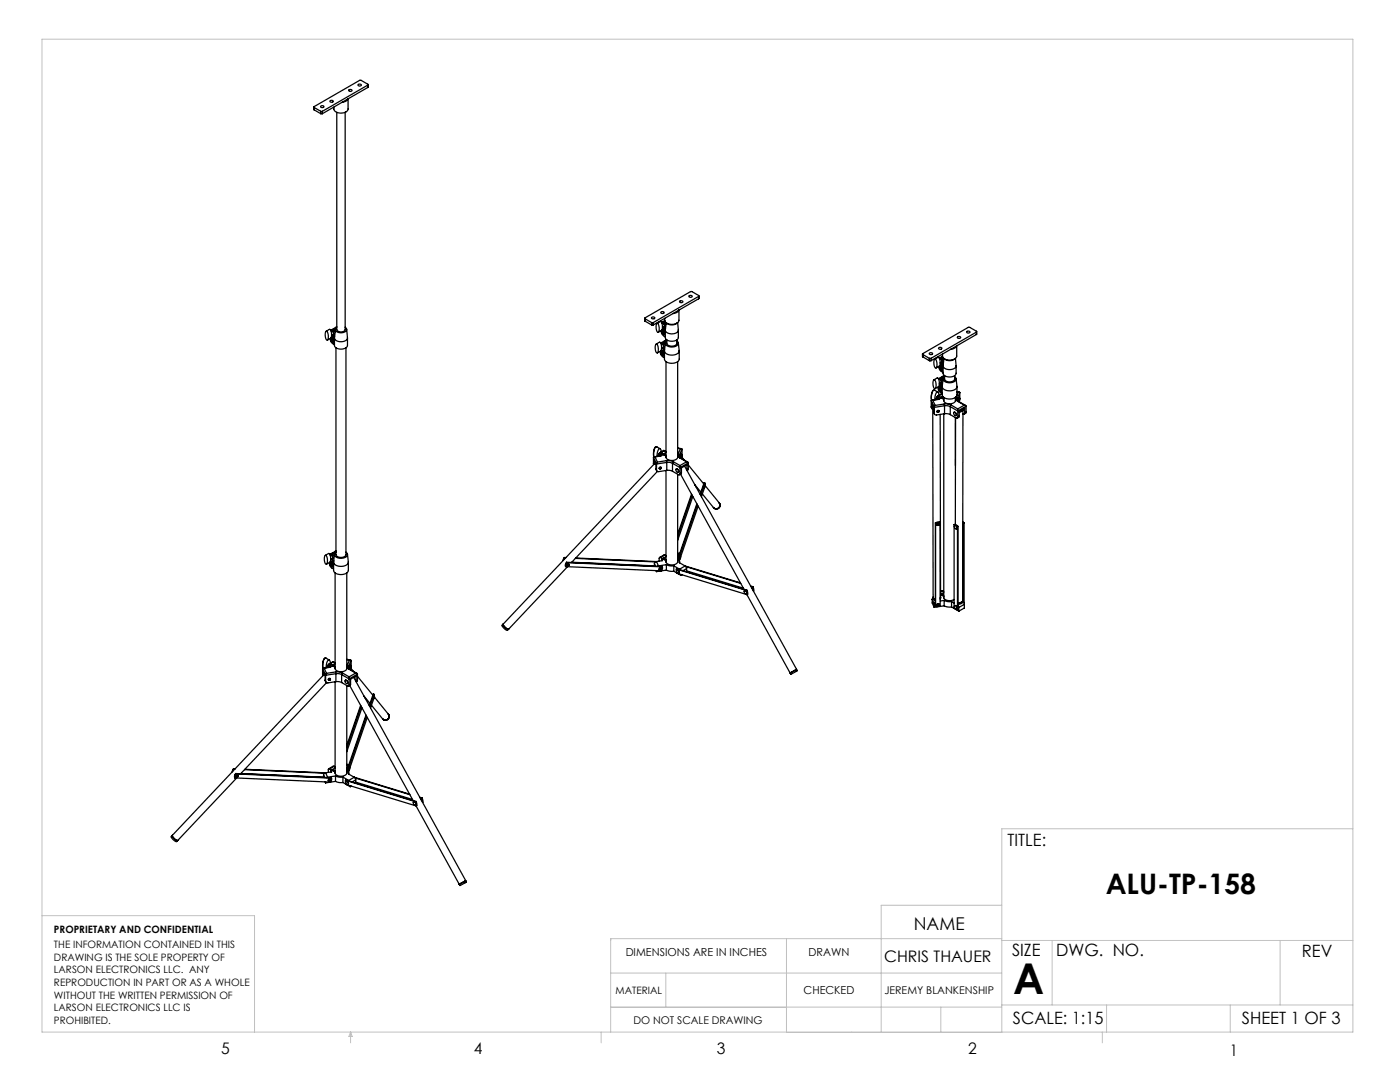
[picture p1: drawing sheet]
<svg xmlns="http://www.w3.org/2000/svg" width="279mm" height="216mm" viewBox="0 0 279 216" stroke-linecap="round" stroke-linejoin="round" font-family="sans-serif">
<g fill="none" stroke="#c0c0c0" stroke-width=".2">
<path d="M8.4 7.8h261.6v198.1h-261.6zM270 165.4h-70.1v40.5M8.4 182.7h42.4v23.2M121.9 194.2h78M132.9 194.2v6.8M157 187.3v18.6M199.9 187.3h-78v18.6M199.9 187.7h70.1M199.9 180.6h-24v25.4M210 187.7v12.8M255.5 187.7v12.8M70 205.9v2.2"/>
<path d="M70 205.9l.3 .9h-.7zM120 205.9v2.2M121.9 201h78M121.9 201h35.1M157 206h42.9M170 205.9v.1M187.8 201v5M199.9 200.5h70.1M220 205.9v2.2M220.8 200.5v5.4M245.5 200.5v5.4"/>
</g>
<g fill="none" stroke="#000" stroke-width=".25">
<path d="M69.4 19.7a1.24 1.24 0 0 1-1.1 .7M69.4 19.7l-5.1 3M69.5 19.7v2a1.7 1.7 0 0 1-2.6 .5l-.3-.3v-.5M69.6 17.9l.3-.1a.25 .25 0 0 1 .4 .3 .23 .23 0 0 1-.4 .1h-.3zM71.5 16.9l.3-.1a.23 .23 0 0 1 .3 .2 .23 .23 0 0 1-.4 .2l-.2-.1zM73.4 17v-.2l-1.3-.8h-.3l-9.1 5.3v.2M73.4 17l-9.1 5.2M73.4 17v.5M73.4 17.5l-4 2.2M73.5 16.9l-.1 .6M62.6 21.4l.1 .5M62.7 21.5l1.3 .7"/>
<path d="M62.7 21.5v.4M62.7 21.9l1.3 .8M64 22.2h.3M64 22.7h.3M64 22.2v.5M64 21.2l.3-.1a.25 .25 0 0 1 .3 .1 .25 .25 0 0 1 0 .3 .25 .25 0 0 1-.4 0l-.2-.2zM64.3 22.2v.5M65.9 20.1l.2-.1a.25 .25 0 0 1 .4 .1 .25 .25 0 0 1-.1 .3 .25 .25 0 0 1-.3 0l-.2-.1zM67.2 22.4v43.3a.96 .96 0 0 0 1.7 0v-43.3M137.5 59h.5a.24 .24 0 0 1 .1 .3 .24 .24 0 0 1-.4 0l-.2-.1zM139.4 59.1v-.1l-1.3-.8h-.3l-9.1 5.2v.2M139.4 59.1l-9 5.3"/>
<path d="M139.4 59.1v.5M139.4 59.6l-3.9 2.3M139.5 59l-.1 .6M65.1 66.1a1.28 1.28 0 0 1 .3 1.7 .25 .25 0 0 1-.3 0 .25 .25 0 0 1-.1-.3l-.1-.8zM65.1 66.1l.6-.4a1.41 1.41 0 0 1 .3 1.8l-.7 .4M66 67.8l.2 .3M66 67.8l.1 .1M66.1 67.7l-.1 .1M66.1 67.9h.1M66.1 67.6l.4 .3a.25 .25 0 0 1-.1 .4 .25 .25 0 0 1-.3-.2zM66.1 67.6l-.1 .2M66.2 68.1l.2 .2"/>
<path d="M66.2 68.1v.1M66.2 67.9h.1M66.3 66.9l.5 .3M66.3 68.1h.1M66.4 68.3h.1M66.4 65.9h-.4M66.4 67.5a.4 .4 0 0 0-.5 .2 .4 .4 0 0 0 .2 .5l.6 .6M66.4 65.9l.5 .3M66.4 67.5l.3 .2M66.5 66.8l-.3 .1M66.5 66.8a.52 .52 0 0 0 0-.6 .52 .52 0 0 0-.5-.2 .49 .49 0 0 1 .5 .3 .49 .49 0 0 1-.1 .5M66.6 67.1l-.5 .3"/>
<path d="M66.7 67.4v1.5a1.5 1.5 0 0 0 2.6 0v-1.5M66.7 67.6v.1M66.8 67.3l-.4 .2M66.9 66.2l-.1 1M66.9 65.7v.5M66.9 65.6l-.2-.1-.6 .4M66.9 65.6l-.5 .3M66.9 65.6h.1M67 69.4v41.3a1.15 1.15 0 0 0 2 0v-41.3M67.1 65.3l-.3 .2M67.2 65.3a.56 .56 0 0 0-.3 .7 .56 .56 0 0 0 .7 .3h1a.56 .56 0 0 0 .5-.3 .56 .56 0 0 0-.2-.7M67.2 65.2l-.3 .2"/>
<path d="M69.2 65.7l.1 1.7a1.51 1.51 0 0 1-2.3 .5l-.2-.3v-.4M128.7 63.5v.6M128.7 63.6l1.3 .8M128.7 63.6v.5M128.7 64.1l1.3 .7M130 63.4l.2-.1a.27 .27 0 0 1 .4 0 .27 .27 0 0 1 0 .4 .27 .27 0 0 1-.4-.1zM130 64.4h.4M130 64.8h.4M130 64.4v.4M130.4 64.4v.4M130.9 68.7a1.29 1.29 0 0 1 .2 1.7 1.66 1.66 0 0 1-.2-1.7zM131 68.7l.6-.4a1.4 1.4 0 0 1 .2 1.7l-.6 .4"/>
<path d="M131.1 64.6v-.1a1.31 1.31 0 0 1 .2 1.8 1.69 1.69 0 0 1-.2-1.7zM131.1 64.5l.7-.3a1.42 1.42 0 0 1 .2 1.7l-.6 .4M131.9 62.3l.2-.1a.27 .27 0 0 1 .4 0 .27 .27 0 0 1-.1 .4 .27 .27 0 0 1-.3-.1zM131.9 70.4l.1 .3M131.9 70.4v.1M131.9 70.3v.1M131.9 70.2a.37 .37 0 0 1 .4 .3 .37 .37 0 0 1-.1 .4l-.3-.3zM131.9 70.6h.1M132 70.2l-.1 .2M132 70.7l.3 .2M132 70.7l.1 .1M132.1 70.5h.1"/>
<path d="M132.1 64.4a.5 .5 0 0 1 .4 .3 .5 .5 0 0 1-.1 .6M132.1 64.4a.53 .53 0 0 1 .5 .3 .53 .53 0 0 1-.1 .5M132.1 64.4h.1M132.1 66.2l.1 .4M132.1 66.2v.1M132.1 66.1v.1M132.1 66.1a.37 .37 0 0 1 .4 .2 .37 .37 0 0 1-.1 .4l-.3-.3zM132.1 66.4h.1M132.1 69.4l.5 .4M132.2 70.7h.1M132.2 66l-.1 .2M132.2 66.6l.3 .1"/>
<path d="M132.2 66.6h.1M132.2 69.4a.49 .49 0 0 0 .2-.6 .49 .49 0 0 0-.5-.3 .52 .52 0 0 1 .5 .3 .52 .52 0 0 1-.1 .6l-.3 .1M132.2 66.3h.1M132.3 70.9h.1M132.3 68.5h-.4M132.3 70.1a.39 .39 0 0 0-.6 .2 .39 .39 0 0 0 .2 .5l.7 .6M132.3 68.5l.5 .2M132.3 70.1l.3 .2M132.3 65.3l.5 .3M132.3 66.5h.1M132.4 70.9h-.1M132.4 66.7h.1"/>
<path d="M132.4 64.3h-.4M132.4 65.9a.39 .39 0 0 0-.5 .2 .39 .39 0 0 0 .2 .5l.7 .6M132.4 65.9l.4 .2M132.4 64.3l.5 .3M132.5 65.2l-.3 .2M132.5 66.7h.1M132.6 69.7l-.7 .4M132.6 70v1.6a1.75 1.75 0 0 0 2.6 .6l.3-.4 .1-1.8M132.6 69.9l-.3 .2M132.7 64l-.6 .3M132.7 65.6l-.6 .3M132.7 64.2l-.3 .1"/>
<path d="M132.8 68.7l-.2 1.1M132.8 68.2l-.3-.1-.6 .3M132.8 68.2l-.5 .3M132.8 68.2h.1M132.8 65.9v1.4a1.5 1.5 0 0 0 2.6 0v-1.4M132.8 68.4v.3M132.8 65.7l-.4 .2M132.9 72.2v19.1M132.9 64.4v.2M132.9 64.6l-.1 1M133 67.8l-.2 .1M133.1 64.5a1.62 1.62 0 0 0 2 0"/>
<path d="M133.1 67.8v.7a1.15 1.15 0 0 0 2 0v-.7M133.1 68l-.1 .1a.65 .65 0 0 0-.1 .7 .65 .65 0 0 0 .7 .4 1.29 1.29 0 0 0 1.8-.8l-.3-.4M133.1 67.9h-.3l-.1 .2M135.2 64.4l.2 1.4a1.5 1.5 0 0 1-2.3 .5l-.3-.3v-.4M135.2 72.2v19.1M135.4 68.4l.1 1.6a1.57 1.57 0 0 1-2.2 .7l-.6-.3-.1-.6M135.5 61.9l-.4 .4-.8 .3M135.5 61.9l-5.1 2.9M135.5 61.9v2a1.72 1.72 0 0 1-2.7 .4l-.1-.8M135.7 60.1l.4-.1a.24 .24 0 0 1 .1 .4 .24 .24 0 0 1-.4 0l-.1-.1zM184.1 70.6l.1 .6M184.2 70.7l1.3 .8"/>
<path d="M184.2 70.7v.5M184.2 71.2l1.3 .8M185.5 70.5a.28 .28 0 0 1 .4-.2 .28 .28 0 0 1 .1 .4h-.4zM185.5 71.5h.3M185.5 72h.3M185.5 71.5v.5M185.8 71.5v.5M185.8 80l.7 1.3M185.8 80v1.2M186.2 79.9l-.4 .1M186.2 79.9l.4 1M186.4 75.8a1.12 1.12 0 0 1 .4 1.5 .25 .25 0 0 1-.3 .3 .25 .25 0 0 1-.2-.4l-.1-.8z"/>
<path d="M186.4 75.8l.6-.4a1.37 1.37 0 0 1 .3 1.8l-.7 .3M186.5 77.8h-.1a1.78 1.78 0 0 0-.5 2.1M186.5 77.8a.63 .63 0 0 0-.6 .8v1.3M186.5 77.8l.7 .4M186.5 71.7a1.13 1.13 0 0 1 .5 1.5 .25 .25 0 0 1-.3 .2 .25 .25 0 0 1-.2-.3l-.1-.8zM186.6 71.7l.6-.4a1.42 1.42 0 0 1 .3 1.8l-.7 .3M187 79.2l-.2 .3 .1 .2M187 79.2l.3 .2M187 79.2v.5M187.1 79.7h.1M187.1 79.7l-1.1 .1M187.2 79.7l-1 .2"/>
<path d="M187.3 79.4l.1 .1-.3 .2M187.3 79.4v.2M187.3 69.4a.28 .28 0 0 1 .4-.2 .28 .28 0 0 1 .1 .5h-.4zM187.3 77.5l.2 .4M187.3 77.5v.1M187.3 77.4v.1M187.4 77.4a.36 .36 0 0 1 .4 .2 .36 .36 0 0 1-.2 .4l-.2-.2zM187.4 79l-.4 .2M187.4 79l.1 .1M187.4 77.7h.1M187.4 78.9a.39 .39 0 0 0 0-.5 .39 .39 0 0 0-.5-.1l-.2 .6-.1 .9M187.4 77.3l-.1 .2"/>
<path d="M187.5 77.9l.2 .1M187.5 77.9h.1M187.5 77.5a.17 .17 0 0 1 .3 .1 .18 .18 0 0 1-.3 .2zM187.5 77.6h.1M187.5 79.1a.36 .36 0 0 1 .1 .4 .36 .36 0 0 1-.4 .2M187.5 79.1l-.2 .3M187.5 73.3l.1 .4M187.5 73.3v.1M187.5 73.3h.1M187.5 73.2a.36 .36 0 0 1 .4 .2 .36 .36 0 0 1-.1 .5l-.3-.3zM187.5 73.5h.1M187.6 76.6l.5 .3"/>
<path d="M187.6 77.8h.1M187.6 73.2l-.1 .1M187.6 73.7l.3 .1M187.6 73.7h.1M187.7 73.3a.17 .17 0 0 1 .2 0 .17 .17 0 0 1 0 .2 .17 .17 0 0 1-.2 .1zM187.7 76.5a.5 .5 0 0 0 .1-.5 .5 .5 0 0 0-.5-.3 .54 .54 0 0 1 .5 .8l-.3 .1M187.7 73.4h.1M187.7 75.6h-.4M187.7 77.2a.39 .39 0 0 0-.5 .2 .39 .39 0 0 0 .1 .5l.7 .6M187.7 75.6l.5 .3M187.7 77.2l.3 .2M187.7 78h.1"/>
<path d="M187.7 72.4l.5 .4M187.8 73.6h.1M187.8 78h-.1M187.9 79.3v.1l.4 .3M187.9 79.3l.4 .2M187.9 71.5h-.4M187.9 73a.39 .39 0 0 0-.5 .2 .39 .39 0 0 0 .1 .5l.7 .6M187.9 73l.3 .2M187.9 71.5l.5 .2M187.9 79.4h.1M187.9 73.8h.1M187.9 78.6v.1"/>
<path d="M187.9 78.6l-.8 .4M187.9 78.6h.1M187.9 78.7l-.5 .3M187.9 78.7h.1M187.9 72.3l-.3 .2M187.9 72.4a.52 .52 0 0 0 .1-.6 .52 .52 0 0 0-.5-.3 .5 .5 0 0 1 .5 .3 .5 .5 0 0 1-.2 .6M188 73.8h-.1M188 79.5h.1M188 76.9l-.6 .3M188 77.1v1.7a1.77 1.77 0 0 0 2.7 .5l.3-.5M188.1 77l-.4 .2M188.1 70.6v.4a1.69 1.69 0 0 0 2.4 .6"/>
<path d="M188.1 71.1l-.6 .3M188.1 72.7l-.6 .3M188.1 79.1l-.2 .2M188.2 71.3l-.3 .2M188.2 75.9l-.1 1M188.2 75.3l-.3-.1-.5 .3M188.2 75.3l-.5 .3M188.2 75.3h.1M188.2 73v1.5a1.5 1.5 0 0 0 2.6 0v-1.5M188.2 75.6v.3M188.2 72.8l-.3 .2M188.3 79.8a1.32 1.32 0 0 0 2.1 .5l.3-.5"/>
<path d="M188.3 79.3v.7M188.4 71.5v.2M188.4 71.7l-.2 1.1M188.5 74.9l-.3 .2M188.5 71.6a1.62 1.62 0 0 0 2 0M188.5 75v.6a1.15 1.15 0 0 0 2 0v-.6M188.5 75.1a.65 .65 0 0 0-.2 .8 .65 .65 0 0 0 .7 .4 1.24 1.24 0 0 0 1.8-.8l-.3-.4M188.5 75.1l-.3-.1-.1 .2M190.7 71.5l.1 1.5a1.52 1.52 0 0 1-2.3 .5l-.3-.3v-.4M190.7 79.3v.7M190.8 79.3v.4l.3 .4M190.8 79.3l.2 .2"/>
<path d="M190.8 79.2v.1M190.8 75.6l.2 1.5a1.64 1.64 0 0 1-2.4 .7l-.5-.4v-.5M190.9 69l-.4 .5-.8 .2M190.9 69v2.1l-.4 .5M191 78.2h.4M191 77.1v1.7M191 78.2h.2M191 79.5v.3l.3 .3M191 79.5v.3M191.1 67.2a.28 .28 0 0 1 .4-.1 .28 .28 0 0 1 .1 .4h-.5zM191.2 78.2l.3 .1M191.2 78.2l-.2 .6"/>
<path d="M191.4 79.3a.45 .45 0 0 1-.1 .7zM191.4 79.3l-.1 .7M191.5 78.3l-.1 1.9M191.5 78.3l-.5 1.2M192.9 66.2a.28 .28 0 0 1 .4-.2 .28 .28 0 0 1 .1 .4h-.4zM194.9 66.3v-.2l-1.4-.8h-.2l-9.1 5.3v.1M194.9 66.3l-9.1 5.2M194.9 66.3v.4M194.9 66.7l-9.1 5.3M194.9 66.2v.5M130.4 92.5l.1 .2M130.4 91.3l.6 1.3"/>
<path d="M130.4 91.3v1.2M130.5 92.6v-.9l.4 .9v1M130.7 91.2l-.3 .1M130.7 91.2l.5 1M130.8 92.3l-30.6 32.4a1.43 1.43 0 0 0 1.1 1.1l12-12.7M130.9 93.6l.1 .3M130.9 93.6l.1 .2M131 93.8l.1 .2 .3 .1 1.7-.2M131 92.6v1.2M131.1 89.2a.8 .8 0 0 0-.6 1v1M131.1 89.2l.6 .3M131.1 89.1a.86 .86 0 0 0-.7 1.1l.1 1"/>
<path d="M131.2 94.1l-17.1 18.1M131.2 92.2l-.2 .4M131.6 90.5l-.2 .3 .1 .2M131.6 90.5l.3 .2M131.6 90.5v.5M131.7 91h.1M131.7 91l-1.2 .2M131.8 91l-1.1 .2M131.9 93.3l-.2 .1M131.9 90.7l.1 .1-.3 .2M131.9 90.7v.2M131.9 90.3l-.3 .2"/>
<path d="M131.9 90.3l.2 .1M132 90.2v-.2a.37 .37 0 0 0-.3-.5 .37 .37 0 0 0-.4 .5l-.2 1.1M132.1 90.4a.36 .36 0 0 1 .1 .4 .36 .36 0 0 1-.4 .2M132.1 90.4l-.2 .3M132.4 90.6v.1l.5 .3M132.4 90.6l.5 .2M132.5 90.7h-.1M132.5 89.9v.1M132.5 90h.1M132.5 89.9l-.8 .4M132.5 89.9l.2 .1M132.5 90l-.6 .3"/>
<path d="M132.6 90.8h.1M132.6 90l.3 .1M132.7 90l.2 .1M132.7 90h-.1M132.9 91.1a1.29 1.29 0 0 0 2 .6l.3-.2v-.4M132.9 93.9v18.3M132.9 90.3l-.5 .3M133 91.9h.7l.7 .2M133 91.9l.1 .4M133 91.9l-1.8 .3M133.1 92.3l1.1 .1M133.1 93.9l1.1 .1"/>
<path d="M133.1 92.3v1.6M133.1 92.3l-2.1 .3M134.2 94l1.2 .7h.3v-.2M134.2 92.4l1.5 .9M134.2 92.4v1.6M134.4 92.1l-.2 .3M134.4 92.1l1.3 .8M134.9 93.6a.35 .35 0 0 1 .5 .2 .35 .35 0 0 1-.2 .4l-.3-.2zM135 93.6l.3 .1 .1 .4M135 93.6h.1M135.2 89.4l.8 .1M135.2 94.6v17.6"/>
<path d="M135.2 89.5h.6M135.3 90.6a.63 .63 0 0 0 .4 .8M135.3 90.6l.3 .2M135.4 94.2h.1M135.4 94.1v.1M135.6 90.8v.3l.2 .3M135.6 90.8v.3M135.7 91.4l1.3 .7M135.7 92.9v.4M135.7 93.3v1.2M135.8 89.5l.3 .1M135.8 89.5l-.5 1.1"/>
<path d="M135.8 94.6l12.7 23M135.8 91.4h-.1M135.8 91.4l1.5 .8M135.9 91.4h.1M136 90.6a.37 .37 0 0 1 .1 .4 .37 .37 0 0 1-.3 .3zM136 90.6l-.1 .8M136 94.4l-.4 .3M136 94.4l-.3 .1M136.1 91.2l.5 .6M136.1 89.6l-.1 1.9M136.1 89.6l-.5 1.2M136.6 93l22.5 40.8-1.3 .7-8.7-15.9"/>
<path d="M137 92.1l.4 .3M137 92.1l-1.3 .8M137.1 93.7v.1M137.1 93.7v-1l-1.1 .7v1M137.4 93.6l-.3 .3M137.4 92.8l3 3.8M137.4 92.4l-1.7 .9M137.4 93.6l-.3 .1M137.4 92.4v1.2M138 98.6l-2.8 8M138.1 98.8l-2.9 8.2M138.3 99.1l-3.1 8.7"/>
<path d="M138.7 96.7l1.2 1.5M138.8 96.8l-.1 .1M139 97.1l-.1 .1M140.2 98.6l2.2 2.7M140.5 97.3h.1M140.6 97.3l-.6 1.8M140.6 96.6l-.1 .7M140.6 96.6h.1M140.7 96.4v.3M140.7 96.4l-.9 2.4M140.7 96.4l-.2-.1-.8 2.3M140.7 96.6a.52 .52 0 0 1-.1 .7"/>
<path d="M140.7 96.6l-.1 .7M140.8 97l2.8 3.4a.74 .74 0 0 1-.2 1 .74 .74 0 0 1-1-.1M185.8 81.2l.2 .3M185.8 81.2l.2 .2M186 81.4l.1 .3M186.1 81.1l.1 38.1M186.2 80.9v.3l.2 .2M186.2 81l.2 .3M186.4 82.3l.1 .3M186.4 82.3l.1 .2M186.4 81.3v1M186.4 81.3l-.4-.9v1"/>
<path d="M186.5 82.5l.1 .2 .2 .1 1.7-.2M186.5 81.3v1.2M186.6 80.9l-.1 .4M187.3 82l-.2 .1M187.3 82h.1M187.6 82.7l.1 36.5M188.3 82.6v36.7M188.4 80.6h.8l.6 .2M188.4 80.6l.1 .4M188.4 80.6l-1.8 .3M188.5 81l1.1 .1M188.5 82.6l1.1 .1"/>
<path d="M188.5 81v1.6M188.5 81l-2 .3M189.6 82.7l1.3 .7h.2v-.2M189.6 81.1l1.5 .9M189.6 81.1v1.6M189.8 80.8l-.2 .3M189.8 80.8l1.3 .8M190.4 82.3a.36 .36 0 0 1 .4 .2 .36 .36 0 0 1-.1 .4l-.3-.3zM190.4 82.3l.3 .1 .2 .4M190.4 82.3h.1M190.7 83.3v21.4M190.8 82.9h.1"/>
<path d="M190.9 82.8l-.1 .1M191.1 80.1l1.3 .7M191.1 81.6v.4M191.1 82v1.2M191.3 80.1h-.2M191.3 80.1l1.4 .8M191.3 80h.1M191.4 83.1l-.4 .3M191.4 83.1l-.3 .1M192 82l-.2 .1M192.1 81.7a.49 .49 0 0 1-.7 .5M192.1 81.6a.52 .52 0 0 1-.7 .6"/>
<path d="M192.2 82.6h.1M192.2 81.8l-.1 38.3M192.4 80.8l.4 .2M192.4 80.8l-1.3 .8M192.5 82.4l-.1 .2h-.2M192.5 82.4v-1l-1.1 .7v1M192.8 82.3l-.4 .3M192.8 81l-1.7 1M192.8 82.3l-.3 .1M192.8 81v1.3M64.9 110.8a1.27 1.27 0 0 1 .3 1.7 .25 .25 0 0 1-.3 0 .25 .25 0 0 1-.1-.3l-.1-.9zM64.9 110.8l.7-.4a1.38 1.38 0 0 1 .2 1.8l-.6 .4"/>
<path d="M65.9 110.7a.49 .49 0 0 1 .4 .3 .49 .49 0 0 1-.1 .5M65.9 110.7a.53 .53 0 0 1 .5 .3 .53 .53 0 0 1-.1 .5M65.9 110.7h.1M65.9 112.6l.1 .3M65.9 112.6h.1M65.9 112.5v.1M65.9 112.7h.1M65.9 112.4l.4 .3a.25 .25 0 0 1-.1 .4 .25 .25 0 0 1-.3-.3zM66 112.4l-.1 .2M66 112.9l.3 .1M66 112.9l.1 .1M66 112.6h.1"/>
<path d="M66.1 111.6l.5 .3M66.1 112.8h.1M66.2 113h.1M66.2 110.6h-.4M66.2 112.2a.4 .4 0 0 0-.5 .3 .4 .4 0 0 0 .2 .5l.7 .5M66.2 110.6l.5 .3M66.2 112.2l.4 .3M66.3 111.5l-.3 .2M66.3 113h.1M66.6 111.9l-.7 .3M66.6 112.2v1.6a1.78 1.78 0 0 0 2.7 .4l.2-.4v-1.6M66.6 112l-.4 .2"/>
<path d="M66.7 110.9l-.1 1M66.7 110.3h-.2l-.6 .3M66.7 110.3l-.5 .3M66.7 110.3l.1 .1M66.7 110.6v.3M66.9 114.3v19.1M67 110.2a.66 .66 0 0 0-.2 .8 .66 .66 0 0 0 .8 .4 1.18 1.18 0 0 0 1.7-.9l-.3-.3M67 110.1h-.2l-.2 .2M67 109.9l-.2 .2M69.2 114.3v19.1M69.3 110.6l.2 1.5a1.63 1.63 0 0 1-2.4 .7l-.2-.1a.69 .69 0 0 1-.3-.8M112.6 111.2l-.2 .7"/>
<path d="M112.6 111.2l.1 .1M112.6 111.2l.3 .1M112.7 111.3l-.3 .5M112.7 111.3h.2M112.9 113.1l19.1 .8 .2-.4v-.4M113.1 112.2l-.2 .4v.5M113.1 112.2v.1M113.1 112.2l19.1 .9M113.1 112.3l-.2 .4v.4M113.1 112.3l19.1 .8M113.5 112.7h-.3M114.1 112.2l16.5 .7"/>
<path d="M114.8 111.4l16 .7M114.9 111.3l16.1 .8M130.6 112.5v.5M130.6 112.5l.2 .5M130.9 113.9l.1 .2M131 113.9v.2M131 112.1l-.3 .1-.1 .3M131 112.1l.4 .8M131.4 112.9l-.2 .1M131.9 111.3h-.3v.7M131.9 111.3l.2 .1M131.9 113.5l-.3 .1"/>
<path d="M132.1 111.4l.1 .5-1.2 .2M132.1 111.4v.5M132.4 111.4l.5 .3M132.4 111.5l.2 .2M132.4 111.4v.1M132.4 111.5l.5 .4M132.7 110.8l-.2-.1-.9 .5M132.7 110.8l-.8 .5M132.7 110.8l.2 .1M132.9 111.9a1.2 1.2 0 0 0 1.9 .7l.4-.3v-.4M132.9 111.1l-.5 .3M133 112.7l.6 .2h.9"/>
<path d="M133 113.8l.6 .2h.9M133 112.7l-1.6 .2M133 112.7v1.1M133 113.8l-2 .3M134.5 112.9l1.1 .7M134.5 112.9v1.1M134.5 114l.6 .4M135 113.5l.1 .9 14 4.3M135 113.5l14.1 4.3M135 113.5l14 4.3M135.1 113.7a.35 .35 0 0 1 .4 .2 .35 .35 0 0 1-.1 .5l-.3-.3zM135.1 113.7l.4 .3v.4"/>
<path d="M135.1 113.7h.1M135.2 114.4l.7 .4M135.2 111.5h.1a.62 .62 0 0 1 .3 .8l1.1 .6M135.2 110.4l.4 .1M135.2 110.5h.4M135.4 111.2v.4M135.4 111.2h.1M135.5 114.4h.1M135.5 111.2l.1 .6M135.6 111.8h.1M135.6 110.5l-.4 .8M135.6 111.6h.1"/>
<path d="M135.6 112v.3M135.6 113.6l.2 .1M135.7 111.6l-.1 .2M135.7 110.9a.37 .37 0 0 1 .2 .4 .37 .37 0 0 1-.3 .2zM135.7 110.9l-.1 .7M135.7 110.9h.1M135.9 114.6v.2M136.1 114.7l-.2 .1M136.7 112.9l11.1 3.4M136.7 112.9l.3 .6M136.7 112.9l-1.1 .7M136.9 113.1l10.9 3.3"/>
<path d="M137 113.9l11.4 3.5M137 113.5v.6M137 113.5l-.7 .4M139.1 100.5l-3.7 10.7M139.2 100.7l-3.7 10.5M139.3 101l-3.5 10.1M142.4 101.3a.74 .74 0 0 0 1 .1 .74 .74 0 0 0 .1-1.1 .74 .74 0 0 1-.1 1.1 .74 .74 0 0 1-1-.1zM148.5 117.9a.35 .35 0 0 1 .5 .2 .35 .35 0 0 1-.2 .4l-.3-.3zM148.6 117.8l.4 .3v.4M148.6 117.8h.1M149 117.8l.1 .9M149 118.5h.1"/>
<path d="M149.1 117.8l.1 .5-.1 .4M149.1 117.8h-.1M149.8 116.9l.5 .2M149.9 117l.3 .1M150.1 117.4v.1M150.2 117.1l.1 .8M150.3 117.1l.1 .5v.3M150.3 117.1h-.1M186 119.6l.4 .9M186 119.6v.7l.4 .9M186.2 119.2l.5 .4-.4-.3M186.2 119.2l.1 .1"/>
<path d="M186.2 119.2l.1 .4 .4 .2M186.2 119.3l-.2 .3M186.7 104.3v16.7M187.3 104.7h-.2M187.3 104.6l-.2 .1M187.3 104.6h.1M187.3 104.6v.1M187.6 104.3h-.9M187.6 104.3l-.3-.1-.6 .1M187.6 104.3v16.6l-.9 .1M187.7 119.2l-.1 .2M187.7 119.2l-.1 .4"/>
<path d="M187.8 118.7l.2 .1M187.8 118.5v.2M187.8 118.5l.5 .3M187.9 118.7l.4 .3M188.1 117.9l-.4 .1M188.1 117.9l.2 .1M188.1 117.9l-.4 .2M188.3 119a1.22 1.22 0 0 0 2 .7l.1-.1M188.3 118.2l-.5 .3M188.4 119.8l.7 .2h.8M188.4 119.8l-.8 .1M188.4 119.8v1.1"/>
<path d="M190.4 104.7l.7 .4M190.4 104.7v16.6l.7 .4M190.4 104.7h.3l.5 .3M190.5 104.9a.36 .36 0 0 1 .4 .2 .36 .36 0 0 1-.1 .4l-.3-.2zM190.6 104.9a.44 .44 0 0 1 .3 .6M190.6 104.9h-.1M190.9 105.5h.1M191.1 105.1v16.6M191.2 105l-.1 .1M191.2 105v16.6l-.1 .1M192.1 104.3l.2 .1M192.1 104.1l.3 .2"/>
<path d="M192.3 104.4v15.8M192.4 104.3l-.1 .1M192.4 104.3v16M64.4 134.6v.2M64.4 133.4l.6 1.3M64.4 134.6l.1 .2v-.9l.4 .8v1M64.4 133.4v1.2M64.7 133.3l-.3 .1M64.7 133.3l.5 1.1M64.8 134.5l-30.4 32.2M64.9 135.7l.1 .4M64.9 135.7l.1 .3"/>
<path d="M65 136l.1 .2 .3 .1 1.6-.3M65 134.7v1.3M65 131.3a.53 .53 0 0 0-.5 .6v1.4M65 131.3l.7 .4M65 131.3l-.3 .1-.2 .5-.1 1.4M65.2 136.2l-17.2 18.2M65.2 134.4l-.2 .3M65.5 132.7l-.1 .2 .1 .3M65.5 132.6l.3 .2M65.5 132.6v.6M65.7 133.1v.1M65.7 133.1l-1.2 .2"/>
<path d="M65.7 133.2l-1 .1M65.8 135.5l-.2 .1M65.8 132.8l.2 .2-.3 .1M65.8 132.8v.3M65.9 132.4l-.4 .2M65.9 132.4l.1 .1M65.9 135.4a.23 .23 0 0 0-.4 0 .23 .23 0 0 0 .2 .3 .23 .23 0 0 0 .2-.2v-.1M65.9 132.3v-.4a.29 .29 0 0 0-.4-.2 .29 .29 0 0 0-.2 .3l-.2 1.2M66 132.5a.36 .36 0 0 1 .2 .5 .36 .36 0 0 1-.5 .2M66 132.5l-.2 .3M66.4 132.9l.5 .3M66.4 132.7v.2"/>
<path d="M66.4 132.7l.5 .3M66.4 132.9h.1M66.4 132v.1M66.4 132l-.8 .5M66.4 132l.3 .2M66.4 132.1l-.5 .3M66.4 132.1l.2 .1M66.5 132.9v.1M66.6 132.2l.3 .1M66.7 132.2h.2M66.7 132.2h-.1M66.9 133.3a1.33 1.33 0 0 0 2 .5l.3-.5"/>
<path d="M66.9 136v18.3M66.9 132.4l-.5 .3M67 134.1h.7l.7 .2M67 134.1v.3M67 134.1l-1.8 .3M67 134.4l1.2 .2M67 136l1.2 .2M67 134.4v1.6M67 134.4l-2 .3M68.2 136.2l1.2 .7h.2l.1-.2M68.2 134.6l1.5 .9M68.2 134.6v1.6"/>
<path d="M68.4 134.3l-.2 .3M68.4 134.3l1.3 .8M68.9 135.7l.4 .2a.3 .3 0 0 1 .1 .4 .3 .3 0 0 1-.4 .1 .3 .3 0 0 1-.1-.4zM68.9 135.7l.3 .1 .2 .4M68.9 135.7h.1M69.2 136.8v17.5M69.2 131.6l.8 .1M69.3 132.7a.63 .63 0 0 0 .4 .8M69.3 132.7l.2 .3M69.4 136.2l-.1 .2M69.5 133v.3l.3 .2M69.5 133v.3"/>
<path d="M69.7 133.5l1.3 .8M69.7 135.1v.4M69.7 135.5v1.2M69.8 136.8l12.6 22.9M69.8 133.5h-.1M69.8 133.5l1.4 .9M69.8 133.5h.1M69.9 132.7l-.1 .8M69.9 132.7h.1M70 136.5l-.4 .4M70 136.5l-.3 .2M70 132.8a.53 .53 0 0 1-.1 .7"/>
<path d="M70 132.8l-.1 .7M70 133.4l.5 .6M70.1 131.8l-.3-.1-.5 1M70.1 131.8l-.1 1.8M70.1 131.8l-.6 1.2M70.6 135.2l22.4 40.8-1.2 .7-8.8-15.9M71 134.3l.3 .2M71 134.3l-1.3 .8M71.1 135.9l-.1 .1M71.1 135.9v-1l-1.1 .6v1M71.3 135.7l-.2 .3M71.3 135l3.1 3.7"/>
<path d="M71.3 134.5l-1.6 1M71.3 135.7l-.2 .2M71.3 134.5v1.2M72.6 138.9l1.2 1.5M72.7 139h.1M72.9 139.2v.1M74.5 139.5h.1M74.6 139.4l-.6 1.9M74.6 138.7a.38 .38 0 0 1 .2 .4 .38 .38 0 0 1-.3 .3zM74.6 138.7l-.1 .8M74.6 138.7h.1M74.6 138.5l.1 .3"/>
<path d="M74.6 138.5l-.8 2.5M74.6 138.5h-.1l-.8 2.3M74.7 139.1l2.8 3.5a.74 .74 0 0 1-.1 1 .74 .74 0 0 1-1.1-.2M100.4 124.5a1.44 1.44 0 0 0 1.1 1 1.44 1.44 0 0 1-1.1-1zM157.7 134.3l1.3-.7zM186.4 120.5v.7M186.7 120.1l-.3 .4M186.7 120.9v.1M187.1 120.7h.1M187.3 120.7h-.2M187.3 120.6l-.2 .1M187.3 120.6h.1"/>
<path d="M187.3 120.6v.1M188.4 120.9l.7 .2h.8M188.4 120.9l-2 .3M189.9 120l.5 .3M189.9 120v1.1M189.9 121.1l1.5 .9M190.5 120.9a.36 .36 0 0 1 .4 .2 .36 .36 0 0 1-.1 .4l-.3-.3zM190.6 120.8a.44 .44 0 0 1 .3 .7M190.6 120.8h-.1M190.9 121.5h.1M191.2 120.3a.74 .74 0 0 0 .9-.5 .74 .74 0 0 1-.9 .5zM191.2 120.8l.2 .4"/>
<path d="M191.3 120.5l-.1 .1M191.4 121.2v.8M192.1 120.1a.74 .74 0 0 1-.9 .4M192.1 120l.1 .1M192.2 120.1l.3 .5M192.2 120.1h-.1M192.5 120.6l-1.1 .6M192.5 120.6v.7l-1.1 .7M46.6 153.4l-.2 .6M46.6 153.4v.1M46.6 153.4h.3M46.6 153.5l-.2 .5"/>
<path d="M46.6 153.5h.2M46.9 155.2l19.1 .9 .2-.4v-.4M47 154.3l-.2 .4 .1 .5M47 154.3l.1 .1M47 154.3l19.2 1M47.1 154.4l-.2 .4v.4M47.1 154.4l19.1 .9M47.2 155.2l-11.7 12.5M47.4 154.8l-.2 .1M48.1 154.3l16.5 .8M48.8 153.6l16 .7M48.9 153.5l16.1 .7"/>
<path d="M64.6 154.6v.5M64.6 154.6l.2 .5M64.9 156l.1 .2M65 156v.2M65 154.2l-.3 .2-.1 .2M65 154.2l.4 .9M65.4 155.1l-.2 .1M65.8 153.4l-.3 .1v.6M65.8 153.4l.3 .2M65.8 155.6l-.2 .1M66.1 153.6l.1 .4-1.2 .2M66.1 153.6v.4"/>
<path d="M66.4 153.5l.1 .3M66.4 153.5l.5 .3M66.4 153.7l.5 .3M66.7 152.9h-.2l-.9 .5M66.7 152.9l-.9 .5M66.7 152.9l.2 .1M66.9 154.1a1.2 1.2 0 0 0 1.9 .6 .59 .59 0 0 0 .4-.6M66.9 153.2l-.5 .3M67 154.8l.6 .3h.8M67 155.9l.6 .2h.8M67 154.8l-1.6 .3M67 154.8v1.1"/>
<path d="M67 155.9l-2 .3M68.4 155.1l1.2 .6M68.4 155.1v1M68.4 156.1l.7 .4M68.9 155.7l.2 .9 14 4.2M68.9 155.7l14 4.3M68.9 155.7l14.1 4.2M69.1 155.9l.3 .1a.3 .3 0 0 1 .2 .4 .3 .3 0 0 1-.4 .2 .3 .3 0 0 1-.2-.4zM69.1 155.9l.3 .1 .2 .4M69.1 155.9h.1M69.2 156.6l.7 .4M69.2 153.6a.65 .65 0 0 1 .3 .8l1.2 .7"/>
<path d="M69.2 152.5l.4 .2M69.2 152.6l.4 .1M69.4 153.3v.4M69.4 153.3h.1M69.5 153.3l.1 .7M69.5 154h.1M69.6 156.4l-.1 .1M69.6 152.7l-.4 .7M69.6 154.2v.3M69.6 155.7l.1 .2M69.7 153.7l-.1 .3M69.7 153l-.1 .8"/>
<path d="M69.7 153h.1M69.7 153a.52 .52 0 0 1-.1 .8M69.9 156.8v.2M70.1 156.9l-.2 .1M70.7 155.1l11 3.4M70.7 155.1l.3 .5M70.7 155.1l-1.1 .6M70.8 155.2l11 3.4M71 156.1l11.3 3.4M71 155.6v.6M71 155.6l-.7 .4M72 140.8l-2.8 8"/>
<path d="M72.1 140.9l-2.9 8.3M72.2 141.2l-3 8.8M73 142.7l-3.6 10.6M73.1 142.8l-3.6 10.5M73.3 143.2l-3.5 10.1M74.1 140.7l2.2 2.7M76.3 143.4a.74 .74 0 0 0 1.1 .1 .74 .74 0 0 0 .1-1 .74 .74 0 0 1-.1 1 .74 .74 0 0 1-1.1-.1zM82.6 160l.3 .2v.5M82.6 160h-.1M82.9 160l.2 .8M83 159.9l.2 .6-.1 .3M83 159.9l-.1 .1"/>
<path d="M83.8 159.1l.4 .1M83.8 159.2l.3 .1M84 159.5l.1 .1M84.1 159.3l.2 .7M84.2 159.2l.2 .6-.1 .3M84.2 159.2l-.1 .1M34.4 166.7a1.44 1.44 0 0 0 1.1 1M34.4 166.7a1.43 1.43 0 0 0 1.1 1M34.4 166.7l-.2 .2a1.43 1.43 0 0 0 1.1 1l.2-.2M82.5 160l.4 .1a.3 .3 0 0 1 .1 .4 .3 .3 0 0 1-.4 .2 .3 .3 0 0 1-.1-.4zM82.9 160.7h.1M91.6 176.4l1.3-.7z"/>
<circle cx="66.3" cy="68" r=".14"/>
<circle cx="66.3" cy="67.9" r=".18"/>
<circle cx="132.2" cy="70.6" r=".14"/>
<circle cx="132.2" cy="70.5" r=".17"/>
<circle cx="132.3" cy="66.4" r=".14"/>
<circle cx="132.4" cy="66.3" r=".17"/>
<circle cx="187.6" cy="77.7" r=".14"/>
<circle cx="187.8" cy="73.5" r=".14"/>
<circle cx="131.7" cy="93.4" r=".21"/>
<circle cx="131.8" cy="93.4" r=".15"/>
<circle cx="131.8" cy="93.4" r=".12"/>
<circle cx="187.2" cy="82.1" r=".22"/>
<circle cx="187.2" cy="82.1" r=".15"/>
<circle cx="187.2" cy="82.1" r=".12"/>
<circle cx="66.1" cy="112.7" r=".14"/>
<circle cx="66.2" cy="112.7" r=".18"/>
<circle cx="113.3" cy="112.7" r=".22"/>
<circle cx="113.4" cy="112.7" r=".15"/>
<circle cx="113.4" cy="112.7" r=".12"/>
<circle cx="131.7" cy="113.5" r=".22"/>
<circle cx="131.7" cy="113.5" r=".15"/>
<circle cx="131.8" cy="113.5" r=".12"/>
<circle cx="187.2" cy="104.7" r=".21"/>
<circle cx="187.2" cy="104.7" r=".15"/>
<circle cx="187.2" cy="104.7" r=".12"/>
<circle cx="65.7" cy="135.6" r=".11"/>
<circle cx="65.7" cy="135.6" r=".15"/>
<circle cx="65.7" cy="135.6" r=".12"/>
<circle cx="187.2" cy="120.6" r=".21"/>
<circle cx="187.2" cy="120.7" r=".15"/>
<circle cx="187.2" cy="120.7" r=".12"/>
<circle cx="47.3" cy="154.8" r=".22"/>
<circle cx="47.3" cy="154.9" r=".11"/>
<circle cx="47.3" cy="154.9" r=".15"/>
<circle cx="65.7" cy="155.6" r=".22"/>
<circle cx="65.7" cy="155.7" r=".11"/>
<circle cx="65.7" cy="155.7" r=".15"/>
<circle cx="65.7" cy="155.7" r=".12"/>
</g>
<text font-size="8.5" x="202.2" y="198.3">A</text>
<text font-size="5.6" x="220.7" y="178.4">ALU-TP-158</text>
<text font-size="3.5" x="182.4" y="185.5">NAME</text>
<g font-size="3.4">
<text x="201.1" y="168.8">TITLE:</text>
<text x="202" y="190.8">SIZE</text>
<text x="210.8" y="190.9">DWG. NO.</text>
<text x="259.8" y="191">REV</text>
<text x="202.1" y="204.4">SCALE: 1:15</text>
<text x="247.8" y="204.4">SHEET 1 OF 3</text>
</g>
<g font-size="3.2">
<text x="176.5" y="191.9">CHRIS THAUER</text>
<text x="44.2" y="210.4">5</text>
<text x="94.6" y="210.3">4</text>
<text x="143.1" y="210.4">3</text>
<text x="193.2" y="210.3">2</text>
<text x="245.4" y="210.6">1</text>
</g>
<g font-size="2.2">
<text x="124.9" y="190.8">DIMENSIONS ARE IN INCHES</text>
<text x="161.4" y="190.8">DRAWN</text>
<text x="160.4" y="198.3">CHECKED</text>
</g>
<g font-size="2.1">
<text x="176.5" y="198.3">JEREMY BLANKENSHIP</text>
<text x="126.4" y="204.3">DO NOT SCALE DRAWING</text>
</g>
<g font-size="2">
<text x="10.8" y="186.1">PROPRIETARY AND CONFIDENTIAL</text>
<text x="10.8" y="189.2">THE INFORMATION CONTAINED IN THIS</text>
<text x="10.8" y="191.7">DRAWING IS THE SOLE PROPERTY OF</text>
<text x="10.8" y="194.2">LARSON ELECTRONICS LLC. ANY</text>
<text x="10.8" y="196.7">REPRODUCTION IN PART OR AS A WHOLE</text>
<text x="10.8" y="199.3">WITHOUT THE WRITTEN PERMISSION OF</text>
<text x="10.8" y="201.8">LARSON ELECTRONICS LLC IS</text>
<text x="122.9" y="198.3">MATERIAL</text>
<text x="10.8" y="204.3">PROHIBITED.</text>
</g>
</svg>
